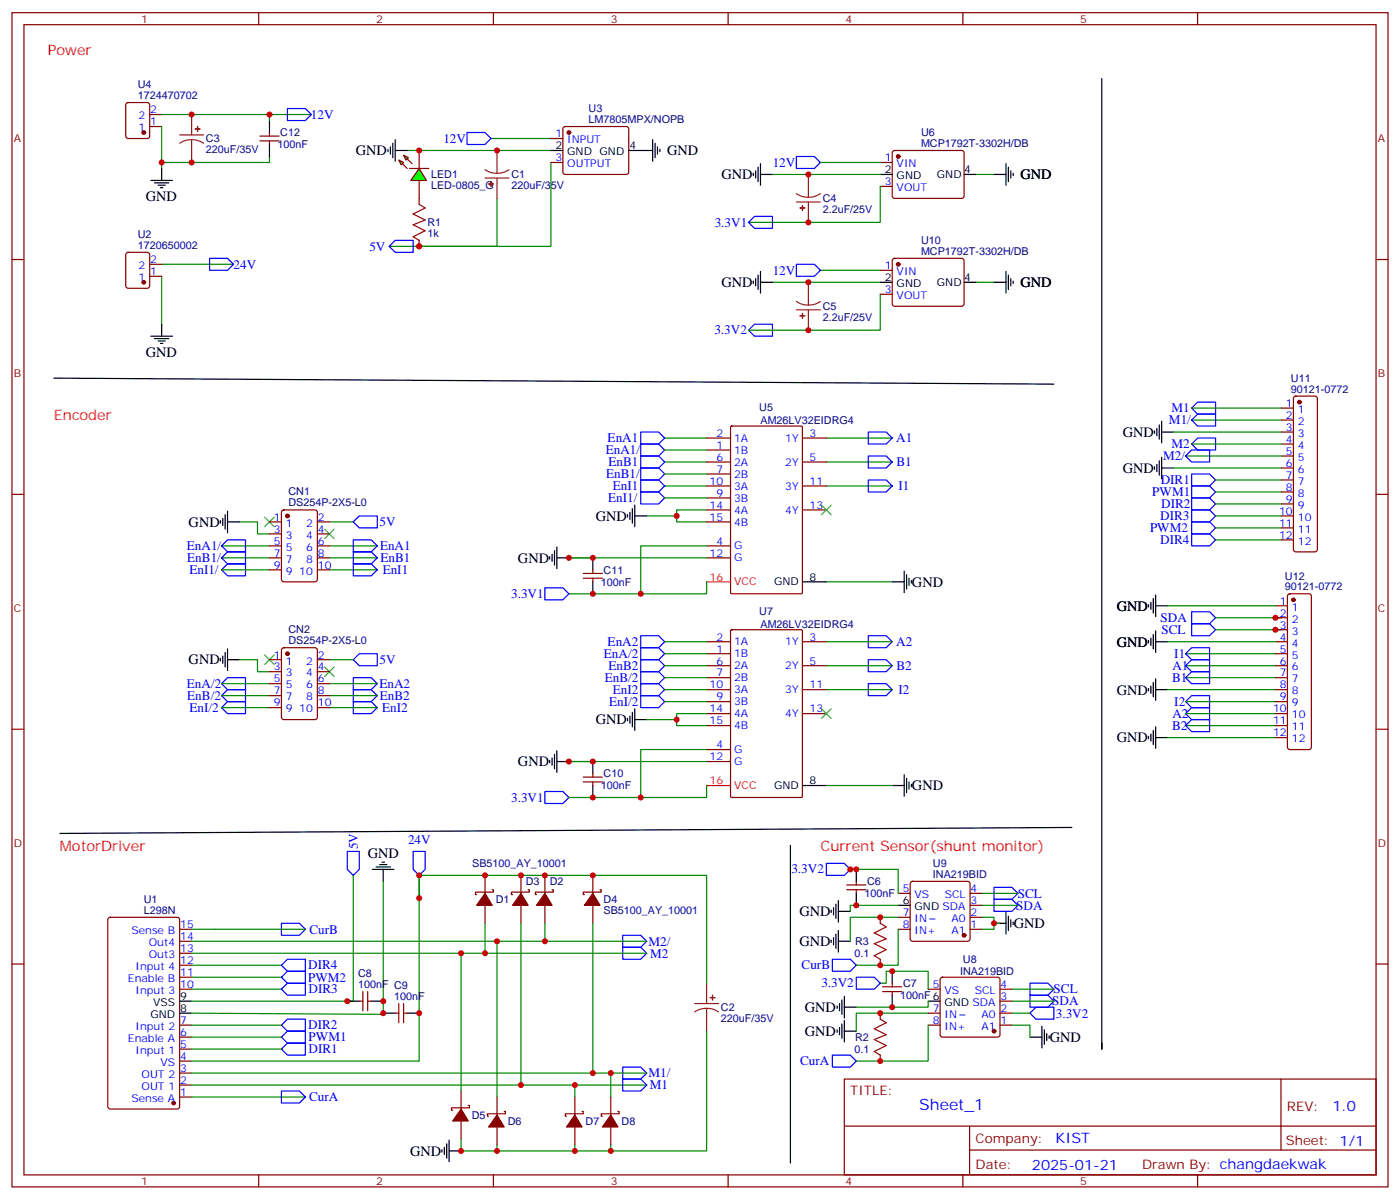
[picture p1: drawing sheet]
<svg xmlns="http://www.w3.org/2000/svg" width="412mm" height="353mm" viewBox="0 0 412 353" stroke-linecap="round" stroke-linejoin="round" font-family="sans-serif">
<g fill="none" stroke="#870000" stroke-width=".35">
<path d="M3.5 3.7h405.4v345.8h-405.4zM7.1 7.3h398.2v338.6h-398.2zM76.2 3.7v3.6M145.3 3.7v3.6M214.5 3.7v3.6M283.6 3.7v3.6M352.8 3.7v3.6M123.5 44.3v5.3M123.5 53.1v5.3M3.5 76.4h3.6M405.3 76.4h3.6M3.5 145.6h3.6"/>
<path d="M405.3 145.6h3.6M208.1 192.5h7.1M208.1 188.9h7.1M208.1 196h7.1M208.1 199.5h7.1M215.3 185.6l.2-.2h20.5l.3 .2 .1 48.9-.2 .3h-20.7l-.3-.2zM236.4 188.9h7M236.4 196h7M3.5 214.7h3.6M208.1 206.6h7.1M208.1 203.1h7.1M208.1 210.1h7.1"/>
<path d="M208.1 213.6h7.1M236.4 203.1h7M236.4 210.1h7M405.3 214.7h3.6M208.1 220.7h7.1M208.1 224.2h7.1M142.9 257.7v5.3M153.5 257.7v5.3M160.5 257.7v5.3M174.6 257.7v5.3M268.3 259.7l.5-.2h16.2l.5 .2 .3 .5v16.2l-.3 .5-.5 .2h-16.2l-.5-.2-.2-.5v-16.2zM32 270.3l.5-.2h19.7l.7 .4v55.3l-.4 .7h-20l-.7-.4-.1-55.3z"/>
<path d="M52.9 277.1h3.5M52.9 273.6h3.5M142.9 266.6v5.3M145 262h.3v.7h-5.2v.7h.3M153.5 266.6v5.3M155.6 262h.3v.7h-5.3v.7h.4M160.5 266.6v5.3M162.6 262h.4v.7h-5.3v.7h.3M174.6 266.6v5.3M176.7 262h.4v.7h-5.3v.7h.4M264.6 273.6h3.5M264.6 270.1h3.5"/>
<path d="M264.6 263h3.5M285.8 273.6h3.5M285.8 270.1h3.5M285.8 266.6h3.5M285.8 263h3.5M3.5 283.8h3.6M52.9 291.3h3.5M52.9 287.7h3.5M52.9 284.2h3.5M52.9 280.7h3.5M273.4 291.3h3.5M273.4 298.3h3.5"/>
<path d="M277.2 287.9l.4-.2h16.3l.5 .2 .2 .5v16.3l-.3 .5-.4 .2h-16.3l-.5-.3-.2-.4v-16.3zM294.6 291.3h3.5M294.6 298.3h3.5M294.6 294.8h3.5M405.3 283.8h3.6M52.9 319.5h3.5M52.9 315.9h3.5M52.9 312.4h3.5M52.9 308.9h3.5M52.9 305.4h3.5M52.9 301.8h3.5M248.7 317.7h156.6v28.2h-156.6z"/>
<path d="M273.4 301.8h3.5M294.6 301.8h3.5M377.3 317.7v20.9M52.9 323h3.5M135.8 321.2v5.3M135.8 330.1v5.3M137.9 325.5h.4v.7h-5.3v.7h.3M146.4 323v5.3M146.4 331.8v5.3M148.5 327.2h.4v.7h-5.3v.7h.3M169.3 323v5.3M169.3 331.8v5.3"/>
<path d="M171.4 327.2h.4v.7h-5.3v.7h.4M179.9 323v5.3M179.9 331.8v5.3M182 327.2h.4v.7h-5.3v.7h.3M248.7 331.6h156.5M285.6 338.6h119.6M285.6 331.6v14.1M76.2 345.9v3.6M145.3 345.9v3.6M214.5 345.9v3.6M283.6 345.9v3.6M352.8 345.9v3.6"/>
</g>
<g fill="#870000" stroke="#870000" stroke-width=".35">
<path d="M142.9 263l2.1 3.6h-4.6z"/>
<path d="M160.5 263l2.1 3.6h-4.6z"/>
<path d="M153.5 263l2.1 3.6h-4.6z"/>
<path d="M174.6 263l2.1 3.6h-4.5z"/>
<path d="M135.8 326.5l2.1 3.6h-4.6z"/>
<path d="M146.4 328.3l2.1 3.5h-4.6z"/>
<path d="M169.3 328.3l2.1 3.5h-4.5z"/>
<path d="M179.9 328.3l2.1 3.5h-4.6z"/>
<circle cx="51.2" cy="324.8" r=".53"/>
<circle cx="284" cy="275.4" r=".53"/>
<circle cx="292.8" cy="303.6" r=".53"/>
</g>
<g fill="none" stroke="#000" stroke-width=".35">
<path d="M324.6 23.1v285.8v-1.8M15.9 111.3l294.5 1.8M64.9 193.9v.7M65.6 193.2v2.1M66.3 192.1v4.3M67 194.2h3.6M67 191.1v6.3M184.9 211.5v.7M185.6 210.8v2.1M186.3 209.8v4.2M187 211.9h3.5M187 208.7v6.4"/>
<path d="M161.9 223.9v.7M162.6 223.2v2.1M163.3 222.1v4.2M164 224.2h3.6M164 221.1v6.3M236.4 231.3h7M262.8 231.3h3.5M266.3 228.1v6.4M267.1 229.2v4.2M267.8 230.2v2.1M268.5 230.9v.7M109.7 256h6.4"/>
<path d="M110.8 255.3h4.2M111.8 254.6h2.1M112.5 253.9h.7M112.9 256v3.5M232.8 248.9v93.5M315.7 243.6l-298.1 1.8M244.8 276.8v.7M245.5 276.1v2.1M246.2 275v4.3M246.9 277.1h3.6M246.9 274v6.3M264.6 266.6h3.5"/>
<path d="M292.8 271.9h3.5M296.3 268.7v6.3M297 269.7v4.3M297.7 270.8v2.1M298.4 271.5v.7M52.9 298.3h3.5M52.9 294.8h3.5M273.4 294.8h3.5M246.6 303.2v.8M247.3 302.5v2.2M248 301.5v4.2M248.7 303.6h3.5"/>
<path d="M248.7 300.4v6.4M303.4 305.4h3.5M306.9 302.2v6.3M307.6 303.2v4.3M308.3 304.3v2.1M309 305v.7M130.2 338.5v.7M130.9 337.8v2.1M131.6 336.8v4.2M132.3 338.9h3.5M132.3 335.7v6.4"/>
</g>
<g fill="none" stroke="#00f" stroke-width=".35">
<path d="M67 199.5h5.3v3.6h-5.3l-1.7-1.8zM104.1 194.2l1.7-1.7h5.3v3.5h-5.3zM104.1 199.5h5.3l1.7 1.8-1.7 1.8h-5.3zM188.7 187.2h5.3l1.8 1.7-1.8 1.8h-5.3zM188.7 190.7h5.3l1.8 1.8-1.8 1.7h-5.3zM188.7 194.2h5.3l1.8 1.8-1.8 1.8h-5.3zM188.7 197.8h5.3l1.8 1.7-1.8 1.8h-5.3zM255.8 187.2h5.3l1.7 1.7-1.7 1.8h-5.3zM255.8 194.2h5.3l1.7 1.8-1.7 1.8h-5.3zM351 183.7h5.3l1.8 1.7-1.8 1.8h-5.3zM351 180.1h5.3l1.8 1.8-1.8 1.8h-5.3zM65.3 208.4l1.7-1.8h5.3v3.5h-5.3z"/>
<path d="M65.3 204.8l1.7-1.7h5.3v3.5h-5.3zM104.1 203.1h5.3l1.7 1.7-1.7 1.8h-5.3zM104.1 206.6h5.3l1.7 1.8-1.7 1.7h-5.3zM188.7 201.3h5.3l1.8 1.8-1.8 1.7h-5.3zM188.7 204.8h5.3l1.8 1.8-1.8 1.8h-5.3zM255.8 201.3h5.3l1.7 1.8-1.7 1.7h-5.3zM160.5 233h5.3l1.8 1.8-1.8 1.8h-5.3zM102.3 250.7h3.5v5.3l-1.7 1.7-1.8-1.7zM121.7 250.7h3.5v5.3l-1.7 1.7-1.8-1.7zM243.4 254.2h5.3l1.8 1.8-1.8 1.7h-5.3zM82.9 271.9h5.3l1.8 1.7-1.8 1.8h-5.3zM183.4 278.9h5.3l1.8 1.8-1.8 1.7h-5.3z"/>
<path d="M183.4 275.4h5.3l1.8 1.7-1.8 1.8h-5.3zM292.8 264.8h5.3l1.8 1.8-1.8 1.7h-5.3zM292.8 261.3h5.3l1.8 1.7-1.8 1.8h-5.3zM82.9 284.2l1.8-1.8h5.3v3.6h-5.3zM82.9 291.3l1.8-1.8h5.3v3.5h-5.3zM84.7 286h5.3v3.5h-5.3l-1.8-1.8zM245.2 282.4h5.3l1.7 1.8-1.7 1.8h-5.3zM252.2 287.7h5.3l1.8 1.8-1.8 1.8h-5.3zM303.4 298.3l1.8-1.8h5.2v3.6h-5.2zM303.4 293h5.3l1.7 1.8-1.7 1.7h-5.3zM303.4 289.5h5.3l1.7 1.8-1.7 1.7h-5.3zM82.9 305.4l1.8-1.8h5.3v3.5h-5.3z"/>
<path d="M82.9 301.8l1.8-1.7h5.3v3.5h-5.3zM84.7 307.1h5.3v3.6h-5.3l-1.8-1.8zM183.4 317.7h5.3l1.8 1.8-1.8 1.7h-5.3zM183.4 314.2h5.3l1.8 1.7-1.8 1.8h-5.3zM245.2 310.7h5.3l1.7 1.7-1.7 1.8h-5.3zM82.9 321.2h5.3l1.8 1.8-1.8 1.8h-5.3z"/>
</g>
<path d="M208.1 231.3h7.1" fill="none" stroke="#f00" stroke-width=".35"/>
<g fill="none" stroke="#008700" stroke-width=".35">
<path d="M79.4 46.1v1.7h-31.8M70.6 194.2h5.2v3.6h3.6M97 194.2h7.1M195.8 188.9h12.3M195.8 192.5h12.3M195.8 196h12.3M195.8 199.5h12.3M243.4 188.9h19.4M243.4 196h19.4M358.1 185.4h19.4M358.1 181.9h19.4M65.3 208.4h14.1"/>
<path d="M65.3 201.3h14.1M65.3 204.8h14.1M97 201.3h14.1M97 204.8h14.1M97 208.4h14.1M195.8 203.1h12.3M195.8 206.6h12.3M199.3 211.9v1.7h8.8M208.1 210.1h-8.8v1.8h-8.8M243.4 203.1h19.4M167.6 224.2h40.5M208.1 231.3v3.5h-40.5"/>
<path d="M208.1 220.7h-19.4v14.1M243.4 231.3h19.4M104.1 257.7v37.1h-47.7M112.9 259.5v39.2l-56.5-.4M123.5 257.7v54.7h-67.1M250.5 256h14.1v7M56.4 277.1h134.1M56.4 273.6h33.6M123.5 264.4v.4v-7.1h84.6v31.8M146.4 277.1v45.9M264.6 273.6v10.6h-12.4M264.6 270.1h-14.1v7"/>
<path d="M289.3 270.1h3.5v1.8h1.8M289.3 266.6h10.6M289.3 263h10.6M292.8 271.9v1.7h-3.5M56.4 284.2h26.5M56.4 287.7h26.5M56.4 291.3h26.5M56.4 280.7h134.1M135.8 280.7v40.5M259.3 289.5h1.8v-3.5h12.3v5.3M273.4 298.3h-21.2v5.3M298.1 291.3h12.3"/>
<path d="M298.1 298.3h5.3M298.1 294.8h12.3M56.4 319.5h134.1M56.4 308.9h26.5M56.4 305.4h26.5M56.4 301.8h26.5M56.4 315.9h134.1M169.3 319.5v3.5M179.9 315.9v7.1M208.1 303.6v35.3h-72.3v-3.5M273.4 301.8v10.6h-21.2M298.1 301.8h5.3v3.6"/>
<path d="M56.4 323h33.6M146.4 337.1v1.8M169.3 337.1v1.8M179.9 337.1v1.8"/>
</g>
<path d="M52.9 39.7h7.1M56.4 33.7v6M56.4 41.1l-1.8 .3-1.7 .8M56.4 41.1l1.9 .3 1.7 .8M56.4 41.1v6.7M204.6 295.5h7.1M208.1 296.9l-1.8 .2-1.7 .9M208.1 296.9l1.9 .2 1.7 .9M208.1 289.5v6M208.1 296.9v6.7" fill="none" stroke="#8c2424" stroke-width=".35"/>
<g fill="#8c2424" stroke="#8c2424" stroke-width=".35">
<path d="M209.2 293.7l1.4 .1z"/>
<path d="M209.9 293v1.4z"/>
<path d="M57.5 38h1.4z"/>
<path d="M58.2 37.3v1.4z"/>
</g>
<g fill="#0f0" stroke="#870000" stroke-width=".35">
<path d="M118.9 45.7l1.4 .7-.7 .7z"/>
<path d="M117.5 47.1l1.4 .7-.7 .7z"/>
</g>
<g fill="#870000" stroke="#870000" stroke-width=".35">
<path d="M119.9 46.8l1.5 1.4z"/>
<path d="M118.5 48.2l1.4 1.4z"/>
</g>
<path d="M120.6 49.6h5.7z" fill="#f00" stroke="#870000" stroke-width=".35"/>
<path d="M123.5 49.6l2.1 3.5h-4.6z" fill="#0f0" stroke="#870000" stroke-width=".35"/>
<path d="M123.5 60.2l1.7 1-3.5 1.8 3.5 1.8-3.5 1.4 3.5 1.7-3.5 1.8 1.8 1.1M259.3 271.9l1.8 1-3.6 1.8 3.6 1.7-3.6 1.4 3.6 1.8-3.6 1.8 1.8 1M259.3 300.1l1.8 1-3.6 1.8 3.6 1.8-3.6 1.4 3.6 1.7-3.6 1.8 1.8 1.1" fill="none" stroke="#a10000" stroke-width=".35"/>
<g fill="none" stroke="#870000" stroke-width=".35">
<path d="M37.3 30.4l.4-.2h5.7l.6 .4 .1 9.5-.5 .6-5.9 .1-.6-.5-.1-9.4zM44.1 37.3h3.5M44.1 33.7h3.5M79.4 39v1.1M166 37.5l.5-.2h18l.5 .2 .2 .5-.1 12.9-.6 .5-18.3-.1-.4-.6v-12.7zM76.6 41.5h5.6M76.6 40.1h5.6M79.4 41.5v1M123.5 58.4v1.8M162.3 40.8h3.5M162.3 47.8h3.5M259.3 47.8h3.5"/>
<path d="M259.3 54.9h3.5M263.1 44.5l.4-.2 20.1 .1 .4 .6-.1 13-.6 .4h-20l-.5-.7v-12.7zM37.3 74.5l.4-.2h5.7l.6 .4 .1 9.5-.5 .6-5.9 .1-.6-.5-.1-9.4zM44.1 77.8h3.5M123.5 70.8v1.7M259.3 79.6h3.5M263.1 76.3l.4-.2h20.1l.4 .7-.1 12.9-.6 .5-20-.1-.5-.6v-12.7zM44.1 81.4h3.5M259.3 86.6h3.5M381.2 116.8l.5-.2h5.6l.5 .2 .3 .5v44.5l-.3 .5-.5 .2h-5.6l-.5-.2-.2-.5v-44.5zM208.1 132.5h7.1M208.1 129h7.1"/>
<path d="M208.1 136h7.1M208.1 139.6h7.1M215.3 125.6l.2-.2h20.5l.3 .2 .1 48.9-.2 .3h-20.7l-.3-.2zM236.4 129h7M236.4 136h7M377.5 137.8h3.5M377.5 134.3h3.5M377.5 130.7h3.5M377.5 127.2h3.5M377.5 123.7h3.5M377.5 120.2h3.5M79.4 153.7h3.5"/>
<path d="M79.4 157.2h3.5M83.1 150.3l.5-.2h9.2l.6 .5 .1 20-.5 .7h-9.4l-.6-.5-.1-20zM93.5 153.7h3.5M93.5 157.2h3.5M208.1 146.6h7.1M208.1 143.1h7.1M208.1 150.1h7.1M208.1 153.7h7.1M236.4 143.1h7M236.4 150.1h7M377.5 159h3.5M377.5 155.4h3.5"/>
<path d="M377.5 151.9h3.5M377.5 148.4h3.5M377.5 144.9h3.5M377.5 141.3h3.5M79.4 160.7h3.5M79.4 164.3h3.5M79.4 167.8h3.5M93.5 160.7h3.5M93.5 164.3h3.5M93.5 167.8h3.5M171.8 170.3h5.6M171.8 168.8h5.6"/>
<path d="M174.6 167.8v1M174.6 170.3v1M208.1 160.7h7.1M208.1 164.3h7.1M375.7 178.4h3.5M379.5 175l.4-.2h5.7l.5 .2 .2 .5v44.5l-.2 .5-.5 .2h-5.7l-.5-.2-.2-.5v-44.5zM79.4 194.2h3.5M79.4 197.8h3.5M83.1 190.9l.5-.2h9.2l.6 .4 .1 20.1-.5 .6-9.4 .1-.6-.5-.1-20zM93.5 194.2h3.5M93.5 197.8h3.5M375.7 196h3.5"/>
<path d="M375.7 192.5h3.5M375.7 188.9h3.5M375.7 185.4h3.5M375.7 181.9h3.5M375.7 199.5h3.5M79.4 208.4h3.5M79.4 204.8h3.5M79.4 201.3h3.5M93.5 208.4h3.5M93.5 204.8h3.5M93.5 201.3h3.5M375.7 217.2h3.5"/>
<path d="M375.7 213.6h3.5M375.7 210.1h3.5M375.7 206.6h3.5M375.7 203.1h3.5M171.8 230.2h5.6M171.8 228.8h5.6M174.6 227.8v1M174.6 230.2v1.1M252.2 259.5v1.1M249.4 262h5.7M249.4 260.6h5.7M252.2 262v1"/>
<path d="M259.3 270.1v1.8M105.8 294.8h1.1M106.9 292v5.6M108.3 292v5.6M108.3 294.8h1.1M116.4 298.3h1.1M117.5 295.5v5.6M118.9 295.5v5.6M118.9 298.3h1M259.3 282.4v1.8M259.3 298.3v1.8M260 292h5.6"/>
<path d="M260 290.5h5.6M262.8 289.5v1M262.8 292v1M259.3 310.7v1.7"/>
</g>
<g fill="none" stroke="#008700" stroke-width=".35">
<path d="M47.6 37.3v12.3M47.6 33.7h44.1M79.4 33.7v1.8M119.9 44.3h42.4M144.6 40.8h17.7M146.4 58.4v14.1h-22.9M162.3 47.8v24.7h-47.6M227.5 51.4h31.8M241.7 47.8h17.6M259.3 54.9v10.6h-38.8M287.5 51.4h5.3M47.6 77.8h21.2"/>
<path d="M241.7 79.6h17.6M47.6 81.4v14.1M227.5 83.1h31.8M259.3 86.6v10.6h-38.8M287.5 83.1h5.3M195.8 136h12.3M195.8 129h12.3M195.8 132.5h12.3M195.8 139.6h12.3M243.4 136h19.4M243.4 129h19.4M345.7 127.2h31.8"/>
<path d="M345.7 137.8h31.8M349.2 134.3h28.3M351 123.7h26.5M351 120.2h26.5M351 130.7h26.5M70.6 153.7h5.2v3.5h3.6M97 153.7h7.1M195.8 143.1h12.3M195.8 146.6h12.3M199.3 151.9v1.8h8.8M208.1 150.1h-8.8v1.8h-8.8M243.4 143.1h19.4"/>
<path d="M358.1 159h19.4M358.1 155.4h19.4M358.1 151.9h19.4M358.1 148.4h19.4M358.1 144.9h19.4M358.1 141.3h19.4M65.3 167.8h14.1M65.3 164.3h14.1M65.3 160.7h14.1M97 167.8h14.1M97 164.3h14.1M97 160.7h14.1"/>
<path d="M167.6 164.3h40.5M208.1 171.3v3.5h-40.5M208.1 160.7h-19.4v14.1M243.4 171.3h19.4M344 178.4h31.7M344 188.9h31.7M349.2 199.5h26.5M349.2 196h26.5M349.2 192.5h26.5M344 203.1h31.7M344 217.2h31.7M349.2 213.6h26.5"/>
<path d="M349.2 210.1h26.5M349.2 206.6h26.5M167.6 224.2h7M250.5 256h1.7M142.9 271.9v8.8M153.5 271.9v47.6M160.5 271.9v5.2M174.6 271.9v44M264.6 266.6h-14.1v1.7M273.4 294.8v1.7h-21.2"/>
</g>
<g fill="none" stroke="#8c2424" stroke-width=".35">
<path d="M142.9 50l1.7 .8 1.8 .2M142.9 52.4h7M146.4 44.3v6.7M146.4 52.4v6M149.9 50l-1.6 .8-1.9 .2M234.6 57l1.7 .8 1.8 .3M234.6 59.5h7.1M238.1 51.4v6.7M238.1 59.5v6M241.7 57l-1.7 .8-1.9 .3M234.6 88.8l1.7 .8 1.8 .2M234.6 91.2h7.1"/>
<path d="M238.1 83.1v6.7M238.1 91.2v6M241.7 88.8l-1.7 .8-1.9 .2"/>
</g>
<g fill="#8c2424" stroke="#8c2424" stroke-width=".35">
<path d="M143.9 54.2h1.4z"/>
<path d="M144.6 53.5l.1 1.4z"/>
<path d="M235.7 61.2h1.4z"/>
<path d="M236.4 60.5v1.4z"/>
<path d="M235.7 93h1.4z"/>
<path d="M236.4 92.3v1.4z"/>
</g>
<g fill="none" stroke="#00f" stroke-width=".35">
<path d="M84.7 32h5.3l1.7 1.7-1.7 1.8h-5.3zM137.6 39h5.3l1.7 1.8-1.7 1.7h-5.3zM234.6 46.1h5.3l1.8 1.7-1.8 1.8h-5.3zM61.7 76.1h5.3l1.8 1.7-1.8 1.8h-5.3zM116.4 70.8h5.3v3.5h-5.3l-1.7-1.8zM220.5 65.5l1.7-1.8h5.3v3.5h-5.3zM234.6 77.8h5.3l1.8 1.8-1.8 1.8h-5.3zM220.5 97.2l1.7-1.7h5.3v3.5h-5.3zM188.7 134.3h5.3l1.8 1.7-1.8 1.8h-5.3zM188.7 127.2h5.3l1.8 1.8-1.8 1.7h-5.3zM188.7 137.8h5.3l1.8 1.8-1.8 1.7h-5.3zM188.7 130.7h5.3l1.8 1.8-1.8 1.8h-5.3z"/>
<path d="M255.8 134.3h5.3l1.7 1.7-1.7 1.8h-5.3zM255.8 127.2h5.3l1.7 1.8-1.7 1.7h-5.3zM349.2 134.3l1.8-1.8h5.3v3.5h-5.3zM351 139.6h5.3l1.8 1.7-1.8 1.8h-5.3zM351 123.7l1.8-1.8h5.3v3.5h-5.3zM351 120.2l1.8-1.8h5.3v3.5h-5.3zM351 130.7l1.8-1.7h5.3v3.5h-5.3zM104.1 159h5.3l1.7 1.7-1.7 1.8h-5.3zM104.1 153.7l1.7-1.8h5.3v3.5h-5.3zM188.7 141.3h5.3l1.8 1.8-1.8 1.8h-5.3zM188.7 144.9h5.3l1.8 1.7-1.8 1.8h-5.3zM255.8 141.3h5.3l1.7 1.8-1.7 1.8h-5.3z"/>
<path d="M351 150.1h5.3l1.8 1.8-1.8 1.8h-5.3zM351 153.7h5.3l1.8 1.7-1.8 1.8h-5.3zM351 157.2h5.3l1.8 1.8-1.8 1.7h-5.3zM351 146.6h5.3l1.8 1.8-1.8 1.7h-5.3zM351 143.1h5.3l1.8 1.8-1.8 1.7h-5.3zM65.3 160.7l1.7-1.7h5.3v3.5h-5.3zM65.3 164.3l1.7-1.8h5.3v3.5h-5.3zM65.3 167.8l1.7-1.8h5.3v3.5h-5.3zM104.1 166h5.3l1.7 1.8-1.7 1.7h-5.3zM104.1 162.5h5.3l1.7 1.8-1.7 1.7h-5.3zM160.5 173.1h5.3l1.8 1.7-1.8 1.8h-5.3zM349.2 199.5l1.8-1.7h5.3v3.5h-5.3z"/>
<path d="M349.2 192.5l1.8-1.8h5.3v3.5h-5.3zM349.2 196l1.8-1.8h5.3v3.6h-5.3zM349.2 213.6l1.8-1.7h5.3v3.5h-5.3zM349.2 210.1l1.8-1.7h5.3v3.5h-5.3zM349.2 206.6l1.8-1.8h5.3v3.6h-5.3z"/>
</g>
<g fill="none" stroke="#000" stroke-width=".35">
<path d="M79.4 35.5v3.5M44.4 53.1h6.4M45.5 53.8h4.2M46.6 54.5h2.1M47.3 55.2h.7M47.6 49.6v3.5M79.4 42.5v3.6M114.3 44v.7M115 43.3v2.1M115.7 42.2v4.2M116.4 44.3h3.5M116.4 41.1v6.4"/>
<path d="M162.3 44.3h3.5M185.2 44.3h7.1M192.3 41.1v6.4M193 42.2v4.2M193.7 43.3v2.1M194.4 44v.7M221.9 51v.7M222.6 50.3v2.1M223.3 49.2v4.3M224 51.4h3.5M224 48.2v6.3M259.3 51.4h3.5"/>
<path d="M284 51.4h3.5M292.8 51.4h3.5M296.3 48.2v6.3M297 49.2v4.3M297.7 50.3v2.1M298.4 51v.7M224 79.9v6.4M296.3 79.9v6.4M44.4 99h6.4M45.5 99.7h4.2M47.6 95.5v3.5M221.9 82.8v.7"/>
<path d="M222.6 82.1v2.1M223.3 81v4.2M224 83.1h3.5M259.3 83.1h3.5M284 83.1h3.5M292.8 83.1h3.5M297 81v4.2M297.7 82.1v2.1M298.4 82.8v.7M46.6 100.4h2.1M47.3 101.1h.7M340.1 126.9v.7"/>
<path d="M340.1 137.4v.7M340.8 126.2v2.1M340.8 136.7v2.2M341.5 125.1v4.2M341.5 135.7v4.2M342.2 127.2h3.5M342.2 124v6.4M342.2 134.6v6.4M342.2 137.8h3.5M64.9 153.3v.7M65.6 152.6v2.1M66.3 151.6v4.2"/>
<path d="M67 153.7h3.6M67 150.5v6.3M184.9 151.6v.7M185.6 150.8v2.2M186.3 149.8v4.2M187 151.9h3.5M187 148.7v6.4M161.9 163.9v.7M162.6 163.2v2.1M163.3 162.1v4.3M164 164.3h3.6M164 161.1v6.3"/>
<path d="M174.6 164.3v3.5M174.6 171.3v3.5M236.4 171.3h7M262.8 171.3h3.5M266.3 168.1v6.4M267.1 169.2v4.2M267.8 170.3v2.1M268.5 171v.7M338.3 178v.7M339 177.3v2.1M339.7 176.2v4.3M340.4 175.2v6.3"/>
<path d="M340.4 178.4h3.6M338.3 188.6v.7M339 187.9v2.1M339.7 186.8v4.3M340.4 185.8v6.3M340.4 199.9v6.3M340.4 188.9h3.6M338.3 202.7v.7M338.3 216.8v.7M339 202v2.1M339 216.1v2.1M339.7 200.9v4.3"/>
<path d="M339.7 215.1v4.2M340.4 203.1h3.6M340.4 214v6.3M340.4 217.2h3.6M174.6 224.2v3.6M174.6 231.3v3.5M252.2 256v3.5M244.8 268v.7M245.5 267.3v2.1M246.2 266.2v4.2M246.9 268.3h3.6M246.9 265.1v6.4"/>
<path d="M252.2 263v3.6M102.3 294.8h3.5M109.4 294.8h3.5M112.9 298.3h3.5M119.9 298.3h3.6M246.6 296.2v.7M247.3 295.5v2.1M248 294.4v4.3M248.7 296.5h3.5M248.7 293.4v6.3M262.8 286v3.5M262.8 293v3.5"/>
</g>
<g fill="#870000" stroke="#870000" stroke-width=".35">
<circle cx="42.3" cy="39" r=".53"/>
<circle cx="42.3" cy="83.1" r=".53"/>
<circle cx="167.6" cy="39" r=".53"/>
<circle cx="84.7" cy="151.9" r=".53"/>
<circle cx="84.7" cy="192.5" r=".53"/>
<circle cx="264.6" cy="46.1" r=".53"/>
<circle cx="264.6" cy="77.8" r=".53"/>
<circle cx="382.8" cy="118.4" r=".53"/>
<circle cx="381" cy="176.6" r=".53"/>
</g>
<path d="M208.1 171.3h7.1" fill="none" stroke="#f00" stroke-width=".35"/>
<path d="M78 152.3l2.8 2.8M80.8 152.3l-2.8 2.8M95.6 155.8l2.8 2.8M98.4 155.8l-2.8 2.8M242 148.7l2.8 2.9M244.8 148.7l-2.8 2.9M78 192.8l2.8 2.9M80.8 192.8l-2.8 2.9M95.6 196.4l2.8 2.8M98.4 196.4l-2.8 2.8M242 208.7l2.8 2.8M244.8 208.7l-2.8 2.8" fill="none" stroke="#3c3" stroke-width=".35"/>
<g fill="#c00">
<circle cx="199.3" cy="211.9" r=".88"/>
<circle cx="292.8" cy="271.9" r=".88"/>
<circle cx="146.4" cy="338.9" r=".88"/>
<circle cx="169.3" cy="338.9" r=".88"/>
<circle cx="179.9" cy="338.9" r=".88"/>
<circle cx="179.9" cy="315.9" r=".88"/>
<circle cx="169.3" cy="319.5" r=".88"/>
<circle cx="47.6" cy="47.8" r=".88"/>
<circle cx="56.4" cy="33.7" r=".88"/>
<circle cx="123.5" cy="72.5" r=".88"/>
<circle cx="199.3" cy="151.9" r=".88"/>
<circle cx="259.3" cy="312.4" r=".88"/>
<circle cx="259.3" cy="284.2" r=".88"/>
<circle cx="259.3" cy="298.3" r=".88"/>
<circle cx="259.3" cy="270.1" r=".88"/>
<circle cx="238.1" cy="65.5" r=".88"/>
<circle cx="238.1" cy="51.4" r=".88"/>
<circle cx="238.1" cy="83.1" r=".88"/>
<circle cx="238.1" cy="97.2" r=".88"/>
<circle cx="123.5" cy="44.3" r=".88"/>
<circle cx="146.4" cy="44.3" r=".88"/>
<circle cx="135.8" cy="280.7" r=".88"/>
<circle cx="174.6" cy="257.7" r=".88"/>
<circle cx="142.9" cy="280.7" r=".88"/>
<circle cx="160.5" cy="257.7" r=".88"/>
<circle cx="160.5" cy="277.1" r=".88"/>
<circle cx="174.6" cy="315.9" r=".88"/>
<circle cx="252.2" cy="266.6" r=".88"/>
<circle cx="252.2" cy="256" r=".88"/>
<circle cx="250.5" cy="256" r=".88"/>
<circle cx="262.8" cy="296.5" r=".88"/>
<circle cx="262.8" cy="286" r=".88"/>
<circle cx="174.6" cy="224.2" r=".88"/>
<circle cx="174.6" cy="234.8" r=".88"/>
<circle cx="188.7" cy="234.8" r=".88"/>
<circle cx="167.6" cy="224.2" r=".88"/>
<circle cx="188.7" cy="174.8" r=".88"/>
<circle cx="174.6" cy="174.8" r=".88"/>
<circle cx="167.6" cy="164.3" r=".88"/>
<circle cx="174.6" cy="164.3" r=".88"/>
<circle cx="56.4" cy="47.8" r=".88"/>
<circle cx="79.4" cy="33.7" r=".88"/>
<circle cx="153.5" cy="319.5" r=".88"/>
<circle cx="153.5" cy="257.7" r=".88"/>
<circle cx="146.4" cy="277.1" r=".88"/>
<circle cx="142.9" cy="257.7" r=".88"/>
<circle cx="135.8" cy="338.9" r=".88"/>
<circle cx="112.9" cy="298.3" r=".88"/>
<circle cx="123.5" cy="298.3" r=".88"/>
<circle cx="112.9" cy="294.8" r=".88"/>
<circle cx="102.3" cy="294.8" r=".88"/>
<circle cx="123.5" cy="257.7" r=".88"/>
<circle cx="123.5" cy="264.4" r=".88"/>
<circle cx="375.7" cy="181.9" r=".88"/>
<circle cx="375.7" cy="185.4" r=".88"/>
</g>
<text font-size="4.6" fill="#00f" x="270.8" y="326.7">Sheet_1</text>
<g font-size="4.2" fill="#f00">
<text x="14.1" y="16.1">Power</text>
<text x="15.9" y="123.7">Encoder</text>
<text x="17.6" y="250.7">MotorDriver</text>
<text x="241.7" y="250.7">Current Sensor(shunt monitor)</text>
</g>
<g font-size="4.2">
<text x="104.8" y="45.7">GND</text>
<text x="196.5" y="45.7">GND</text>
<text x="212.5" y="52.8">GND</text>
<text x="300.6" y="52.8">GND</text>
<text x="43" y="59.3">GND</text>
<text x="212.5" y="84.6">GND</text>
<text x="300.6" y="84.5">GND</text>
<text x="43" y="105.2">GND</text>
<text x="330.7" y="128.6">GND</text>
<text x="330.7" y="139.2">GND</text>
<text x="55.6" y="155.1">GND</text>
<text x="175.5" y="153.3">GND</text>
<text x="152.6" y="165.7">GND</text>
<text x="268.6" y="172.7">GND</text>
<text x="329" y="179.8">GND</text>
<text x="329" y="190.4">GND</text>
<text x="55.6" y="195.6">GND</text>
<text x="329" y="204.5">GND</text>
<text x="175.5" y="213.3">GND</text>
<text x="329" y="218.6">GND</text>
<text x="152.6" y="225.7">GND</text>
<text x="268.6" y="232.7">GND</text>
<text x="108.3" y="252.6">GND</text>
<text x="235.5" y="269.7">GND</text>
<text x="298.6" y="273.2">GND</text>
<text x="235.5" y="278.5">GND</text>
<text x="237.1" y="297.9">GND</text>
<text x="237.1" y="305">GND</text>
<text x="309.2" y="306.8">GND</text>
<text x="120.8" y="340.3">GND</text>
</g>
<g font-size="4.2" fill="#00f">
<text x="392.5" y="327">1.0</text>
<text x="310.9" y="336.5">KIST</text>
<text x="304" y="344.3">2025-01-21</text>
</g>
<g font-size="3.9" fill="#00f">
<text x="91.6" y="35">12V</text>
<text x="130.6" y="42">12V</text>
<text x="227.6" y="49.1">12V</text>
<text x="210.5" y="66.7">3.3V1</text>
<text x="108.8" y="73.8">5V</text>
<text x="68.8" y="79.1">24V</text>
<text x="227.6" y="80.8">12V</text>
<text x="210.4" y="98.5">3.3V2</text>
<text x="344.3" y="124.9">M1/</text>
<text x="345.1" y="121.4">M1</text>
<text x="179" y="130.2">EnA1</text>
<text x="264" y="130.2">A1</text>
<text x="178.4" y="133.7">EnA1/</text>
<text x="179.2" y="137.3">EnB1</text>
<text x="264" y="137.3">B1</text>
<text x="342.6" y="135.5">M2/</text>
<text x="345.1" y="132">M2</text>
<text x="178.5" y="140.8">EnB1/</text>
<text x="341.9" y="142.6">DIR1</text>
<text x="179.2" y="147.8">EnI1/</text>
<text x="180.5" y="144.4">EnI1</text>
<text x="264.7" y="144.3">I1</text>
<text x="339.4" y="146.1">PWM1</text>
<text x="342.1" y="149.6">DIR2</text>
<text x="111.8" y="155">5V</text>
<text x="341.8" y="153.2">DIR3</text>
<text x="55.1" y="162">EnA1/</text>
<text x="111.9" y="162">EnA1</text>
<text x="338.8" y="156.7">PWM2</text>
<text x="341.8" y="160.2">DIR4</text>
<text x="55.2" y="165.5">EnB1/</text>
<text x="112.1" y="165.5">EnB1</text>
<text x="55.8" y="169">EnI1/</text>
<text x="112.7" y="169">EnI1</text>
<text x="150.6" y="176.1">3.3V1</text>
<text x="341.9" y="183">SDA</text>
<text x="179" y="190.2">EnA2</text>
<text x="264" y="190.2">A2</text>
<text x="342.1" y="186.5">SCL</text>
<text x="111.8" y="195.6">5V</text>
<text x="177.9" y="193.7">EnA/2</text>
<text x="179.2" y="197.3">EnB2</text>
<text x="264" y="197.2">B2</text>
<text x="345.3" y="197.3">A1</text>
<text x="345.9" y="193.8">I1</text>
<text x="55.1" y="202.6">EnA/2</text>
<text x="111.8" y="202.6">EnA2</text>
<text x="178.1" y="200.8">EnB/2</text>
<text x="345.3" y="200.8">B1</text>
<text x="55.2" y="206.1">EnB/2</text>
<text x="55.8" y="209.7">EnI/2</text>
<text x="111.9" y="206.1">EnB2</text>
<text x="112.5" y="209.7">EnI2</text>
<text x="179.4" y="207.9">EnI/2</text>
<text x="180.5" y="204.3">EnI2</text>
<text x="264.7" y="204.3">I2</text>
<text x="345.9" y="207.8">I2</text>
<text x="345.3" y="214.9">B2</text>
<text x="345.3" y="211.4">A2</text>
<text x="150.6" y="236.1">3.3V1</text>
<text x="105.4" y="250" transform="rotate(-90 105.4 250)">5V</text>
<text x="120.2" y="248.4">24V</text>
<text x="233.1" y="257.2">3.3V2</text>
<text x="299.4" y="267.8">SDA</text>
<text x="299.8" y="264.3">SCL</text>
<text x="91.2" y="274.9">CurB</text>
<text x="191" y="278.4">M2/</text>
<text x="191.5" y="282">M2</text>
<text x="90.8" y="285.5">DIR4</text>
<text x="236.1" y="285.4">CurB</text>
<text x="90.8" y="289">PWM2</text>
<text x="90.9" y="292.5">DIR3</text>
<text x="241.9" y="290.7">3.3V2</text>
<text x="310.4" y="292.5">SCL</text>
<text x="310" y="296">SDA</text>
<text x="311" y="299.6">3.3V2</text>
<text x="90.8" y="303.1">DIR2</text>
<text x="90.9" y="310.1">DIR1</text>
<text x="90.9" y="306.6">PWM1</text>
<text x="191" y="317.2">M1/</text>
<text x="235.7" y="313.7">CurA</text>
<text x="191.4" y="320.7">M1</text>
<text x="91" y="324.3">CurA</text>
</g>
<g font-size="3.9" fill="#800">
<text x="250.5" y="322.3">TITLE:</text>
<text x="379.1" y="327">REV:</text>
<text x="287.4" y="336.5">Company:</text>
<text x="378.7" y="337.1">Sheet: 1/1</text>
<text x="287.4" y="344.2">Date:</text>
<text x="336.4" y="344.3">Drawn By: changdaekwak</text>
</g>
<g font-size="3.2" fill="#800">
<text x="41.6" y="6.7">1</text>
<text x="110.8" y="6.7">2</text>
<text x="179.9" y="6.7">3</text>
<text x="249.1" y="6.7">4</text>
<text x="318.2" y="6.7">5</text>
<text x="4.1" y="41.8">A</text>
<text x="405.9" y="41.8">A</text>
<text x="4.1" y="111">B</text>
<text x="405.9" y="111">B</text>
<text x="4.1" y="180.1">C</text>
<text x="405.9" y="180.1">C</text>
<text x="4.1" y="249.3">D</text>
<text x="405.9" y="249.3">D</text>
<text x="41.6" y="348.9">1</text>
<text x="110.8" y="348.9">2</text>
<text x="179.9" y="348.9">3</text>
<text x="249.1" y="348.9">4</text>
<text x="318.2" y="348.9">5</text>
</g>
<g font-size="3.2" fill="#000080">
<text x="40.6" y="29.1">1724470702</text>
<text x="40.6" y="26">U4</text>
<text x="173.4" y="33">U3</text>
<text x="60.7" y="41.9">C3</text>
<text x="82.6" y="40.1">C12</text>
<text x="173.4" y="36.2">LM7805MPX/NOPB</text>
<text x="271.3" y="40.1">U6</text>
<text x="60.7" y="45.1">220uF/35V</text>
<text x="81.8" y="43.7">100nF</text>
<text x="271.3" y="43.2">MCP1792T-3302H/DB</text>
<text x="127" y="52.5">LED1</text>
<text x="150.6" y="52.5">C1</text>
<text x="127" y="55.7">LED-0805_G</text>
<text x="150.6" y="55.7">220uF/35V</text>
<text x="242.4" y="59.5">C4</text>
<text x="242.4" y="62.7">2.2uF/25V</text>
<text x="40.6" y="70.1">U2</text>
<text x="125.9" y="69.8">1k</text>
<text x="125.9" y="66.6">R1</text>
<text x="271.3" y="71.9">U10</text>
<text x="40.6" y="73.2">1720650002</text>
<text x="271.3" y="74.9">MCP1792T-3302H/DB</text>
<text x="242.4" y="94.5">2.2uF/25V</text>
<text x="242.4" y="91.3">C5</text>
<text x="380.3" y="112.5">U11</text>
<text x="380.3" y="115.6">90121-0772</text>
<text x="223.7" y="121.1">U5</text>
<text x="224" y="124.8">AM26LV32EIDRG4</text>
<text x="85" y="149">DS254P-2X5-L0</text>
<text x="85" y="145.8">CN1</text>
<text x="177" y="172.4">100nF</text>
<text x="177.8" y="168.9">C11</text>
<text x="378.5" y="173.8">90121-0772</text>
<text x="378.5" y="170.7">U12</text>
<text x="223.7" y="181">U7</text>
<text x="224" y="184.8">AM26LV32EIDRG4</text>
<text x="85" y="189.6">DS254P-2X5-L0</text>
<text x="85" y="186.3">CN2</text>
<text x="177" y="232.4">100nF</text>
<text x="177.8" y="228.9">C10</text>
<text x="139.1" y="255.3">SB5100_AY_10001</text>
<text x="274.8" y="255.2">U9</text>
<text x="154.9" y="260.6">D3</text>
<text x="161.9" y="260.6">D2</text>
<text x="255.4" y="260.6">C6</text>
<text x="274.8" y="258.4">INA219BID</text>
<text x="42.3" y="269">L298N</text>
<text x="42.3" y="265.8">U1</text>
<text x="146" y="265.9">D1</text>
<text x="177.8" y="269.2">SB5100_AY_10001</text>
<text x="177.8" y="265.9">D4</text>
<text x="254.6" y="264.1">100nF</text>
<text x="251.7" y="281.8">0.1</text>
<text x="251.9" y="278.3">R3</text>
<text x="105.5" y="287.8">C8</text>
<text x="282.8" y="287.1">INA219BID</text>
<text x="283.6" y="283.4">U8</text>
<text x="105.5" y="290.9">100nF C9</text>
<text x="266" y="290.6">C7</text>
<text x="116.1" y="294.4">100nF</text>
<text x="212.4" y="297.7">C2</text>
<text x="265.2" y="294.1">100nF6</text>
<text x="212.4" y="300.9">220uF/35V</text>
<text x="251.7" y="310">0.1</text>
<text x="251.9" y="306.5">R2</text>
<text x="139" y="329.4">D5</text>
<text x="149.6" y="331.2">D6</text>
<text x="172.5" y="331.2">D7</text>
<text x="183.1" y="331.2">D8</text>
</g>
<g font-size="3.2" fill="#00f">
<text x="40.8" y="35.1">2</text>
<text x="44.3" y="33.4">2</text>
<text x="40.8" y="38.7">1</text>
<text x="44.3" y="36.9">1</text>
<text x="163.6" y="40.4">1</text>
<text x="163.6" y="47.5">3</text>
<text x="167.1" y="42.2">INPUT</text>
<text x="260.6" y="47.5">1</text>
<text x="167.1" y="49.2">OUTPUT</text>
<text x="264.1" y="49.2">VIN</text>
<text x="260.6" y="54.5">3</text>
<text x="264.1" y="56.3">VOUT</text>
<text x="44.3" y="77.5">2</text>
<text x="40.8" y="82.8">1</text>
<text x="40.8" y="79.2">2</text>
<text x="44.3" y="81">1</text>
<text x="260.6" y="79.2">1</text>
<text x="264.1" y="81">VIN</text>
<text x="260.6" y="86.3">3</text>
<text x="264.1" y="88.1">VOUT</text>
<text x="378.8" y="119.8">1</text>
<text x="378.8" y="123.3">2</text>
<text x="382.3" y="125.1">2</text>
<text x="382.3" y="121.6">1</text>
<text x="211.1" y="128.6">2</text>
<text x="216.3" y="130">1A</text>
<text x="231.3" y="130">1Y</text>
<text x="238.5" y="128.6">3</text>
<text x="378.8" y="130.4">4</text>
<text x="378.8" y="126.9">3</text>
<text x="382.3" y="128.6">3</text>
<text x="211.1" y="132.2">1</text>
<text x="211.1" y="135.7">6</text>
<text x="216.3" y="133.6">1B</text>
<text x="216.3" y="137.1">2A</text>
<text x="231.3" y="137.1">2Y</text>
<text x="238.5" y="135.7">5</text>
<text x="378.8" y="137.4">6</text>
<text x="378.8" y="133.9">5</text>
<text x="382.3" y="135.7">5</text>
<text x="382.3" y="132.2">4</text>
<text x="209" y="142.7">10</text>
<text x="211.1" y="139.2">7</text>
<text x="216.3" y="140.6">2B</text>
<text x="238.5" y="142.7">11</text>
<text x="378.8" y="141">7</text>
<text x="382.3" y="139.2">6</text>
<text x="382.3" y="142.7">7</text>
<text x="209" y="149.8">14</text>
<text x="211.1" y="146.3">9</text>
<text x="216.3" y="147.7">3B</text>
<text x="216.3" y="144.1">3A</text>
<text x="231.3" y="144.1">3Y</text>
<text x="238.5" y="149.8">13</text>
<text x="378.8" y="148">9</text>
<text x="378.8" y="144.5">8</text>
<text x="382.3" y="149.8">9</text>
<text x="382.3" y="146.3">8</text>
<text x="80.7" y="153.3">1</text>
<text x="84.2" y="155.1">1</text>
<text x="90.2" y="155.1">2</text>
<text x="93.7" y="153.3">2</text>
<text x="209" y="153.3">15</text>
<text x="216.3" y="151.2">4A</text>
<text x="216.3" y="154.7">4B</text>
<text x="231.3" y="151.2">4Y</text>
<text x="376.8" y="155.1">11</text>
<text x="376.8" y="151.6">10</text>
<text x="382.3" y="153.3">10</text>
<text x="80.7" y="156.8">3</text>
<text x="80.7" y="160.4">5</text>
<text x="84.2" y="158.6">3</text>
<text x="90.2" y="158.6">4</text>
<text x="93.7" y="160.4">6</text>
<text x="93.7" y="156.8">4</text>
<text x="211.1" y="160.4">4</text>
<text x="216.3" y="161.8">G</text>
<text x="376.8" y="158.6">12</text>
<text x="382.3" y="160.4">12</text>
<text x="382.3" y="156.8">11</text>
<text x="80.7" y="163.9">7</text>
<text x="80.7" y="167.4">9</text>
<text x="84.2" y="162.1">5</text>
<text x="84.2" y="165.7">7</text>
<text x="90.2" y="165.7">8</text>
<text x="90.2" y="162.1">6</text>
<text x="93.7" y="167.4">10</text>
<text x="93.7" y="163.9">8</text>
<text x="209" y="163.9">12</text>
<text x="216.3" y="165.3">G</text>
<text x="84.2" y="169.2">9</text>
<text x="88.1" y="169.2">10</text>
<text x="377" y="178">1</text>
<text x="380.5" y="179.8">1</text>
<text x="377" y="185.1">3</text>
<text x="377" y="181.5">2</text>
<text x="380.5" y="183.3">2</text>
<text x="211.1" y="188.6">2</text>
<text x="216.3" y="190">1A</text>
<text x="231.3" y="190">1Y</text>
<text x="238.5" y="188.6">3</text>
<text x="377" y="188.6">4</text>
<text x="380.5" y="190.4">4</text>
<text x="380.5" y="186.8">3</text>
<text x="80.7" y="193.9">1</text>
<text x="80.7" y="197.4">3</text>
<text x="84.2" y="195.7">1</text>
<text x="90.2" y="195.7">2</text>
<text x="93.7" y="197.4">4</text>
<text x="93.7" y="193.9">2</text>
<text x="211.1" y="192.1">1</text>
<text x="211.1" y="195.7">6</text>
<text x="216.3" y="193.5">1B</text>
<text x="216.3" y="197.1">2A</text>
<text x="231.3" y="197.1">2Y</text>
<text x="238.5" y="195.7">5</text>
<text x="377" y="195.7">6</text>
<text x="377" y="192.1">5</text>
<text x="380.5" y="197.4">6</text>
<text x="380.5" y="193.9">5</text>
<text x="80.7" y="200.9">5</text>
<text x="84.2" y="199.2">3</text>
<text x="84.2" y="202.7">5</text>
<text x="90.2" y="202.7">6</text>
<text x="90.2" y="199.2">4</text>
<text x="93.7" y="200.9">6</text>
<text x="209" y="202.7">10</text>
<text x="211.1" y="199.2">7</text>
<text x="216.3" y="200.6">2B</text>
<text x="238.5" y="202.7">11</text>
<text x="377" y="202.7">8</text>
<text x="377" y="199.2">7</text>
<text x="380.5" y="200.9">7</text>
<text x="80.7" y="204.5">7</text>
<text x="80.7" y="208">9</text>
<text x="84.2" y="206.2">7</text>
<text x="84.2" y="209.8">9</text>
<text x="88.1" y="209.8">10</text>
<text x="90.2" y="206.2">8</text>
<text x="93.7" y="208">10</text>
<text x="93.7" y="204.5">8</text>
<text x="209" y="209.8">14</text>
<text x="211.1" y="206.2">9</text>
<text x="216.3" y="207.6">3B</text>
<text x="216.3" y="204.1">3A</text>
<text x="231.3" y="204.1">3Y</text>
<text x="238.5" y="209.8">13</text>
<text x="375" y="209.8">10</text>
<text x="377" y="206.2">9</text>
<text x="380.5" y="208">9</text>
<text x="380.5" y="204.5">8</text>
<text x="209" y="213.3">15</text>
<text x="216.3" y="211.2">4A</text>
<text x="216.3" y="214.7">4B</text>
<text x="231.3" y="211.2">4Y</text>
<text x="375" y="213.3">11</text>
<text x="380.5" y="215.1">11</text>
<text x="380.5" y="211.5">10</text>
<text x="211.1" y="220.3">4</text>
<text x="216.3" y="221.8">G</text>
<text x="375" y="216.8">12</text>
<text x="380.5" y="218.6">12</text>
<text x="209" y="223.9">12</text>
<text x="216.3" y="225.3">G</text>
<text x="265.9" y="262.7">5</text>
<text x="285.9" y="262.7">4</text>
<text x="265.9" y="269.7">7</text>
<text x="269.4" y="264.4">VS</text>
<text x="278.3" y="264.4">SCL</text>
<text x="285.9" y="269.7">2</text>
<text x="285.9" y="266.2">3</text>
<text x="38.7" y="275">Sense B</text>
<text x="53.1" y="273.3">15</text>
<text x="265.9" y="273.3">8</text>
<text x="269.4" y="271.5">IN</text>
<text x="269.4" y="275">IN+</text>
<text x="280.3" y="275">A1</text>
<text x="280.3" y="271.5">A0</text>
<text x="285.9" y="273.3">1</text>
<text x="43.8" y="278.6">Out4</text>
<text x="53.1" y="280.3">13</text>
<text x="53.1" y="276.8">14</text>
<text x="39.9" y="285.6">Input 4</text>
<text x="43.8" y="282.1">Out3</text>
<text x="53.1" y="287.4">11</text>
<text x="53.1" y="283.8">12</text>
<text x="37.7" y="289.1">Enable B</text>
<text x="39.9" y="292.7">Input 3</text>
<text x="53.1" y="290.9">10</text>
<text x="274.7" y="290.9">5</text>
<text x="278.2" y="292.7">VS</text>
<text x="287.1" y="292.7">SCL</text>
<text x="294.7" y="290.9">4</text>
<text x="274.7" y="298">7</text>
<text x="278.2" y="299.7">IN</text>
<text x="289.1" y="299.7">A0</text>
<text x="294.7" y="298">2</text>
<text x="294.7" y="294.4">3</text>
<text x="39.9" y="303.2">Input 2</text>
<text x="53.1" y="305">6</text>
<text x="53.1" y="301.5">7</text>
<text x="274.7" y="301.5">8</text>
<text x="278.2" y="303.2">IN+</text>
<text x="289.1" y="303.2">A1</text>
<text x="294.7" y="301.5">1</text>
<text x="37.7" y="306.8">Enable A</text>
<text x="39.9" y="310.3">Input 1</text>
<text x="53.1" y="308.5">5</text>
<text x="41.7" y="317.4">OUT 2</text>
<text x="47.3" y="313.8">VS</text>
<text x="53.1" y="315.6">3</text>
<text x="53.1" y="312.1">4</text>
<text x="41.7" y="320.9">OUT 1</text>
<text x="53.1" y="322.7">1</text>
<text x="53.1" y="319.1">2</text>
<text x="38.7" y="324.4">Sense A</text>
</g>
<g font-size="3.2">
<text x="163.6" y="44">2</text>
<text x="167.1" y="45.7">GND</text>
<text x="176.6" y="45.7">GND</text>
<text x="185.4" y="44">4</text>
<text x="260.6" y="51">2</text>
<text x="264.1" y="52.8">GND</text>
<text x="276" y="52.4">GND</text>
<text x="284" y="51">4</text>
<text x="260.6" y="82.8">2</text>
<text x="284" y="82.8">4</text>
<text x="264.1" y="84.5">GND</text>
<text x="276" y="84.2">GND</text>
<text x="228" y="172.4">GND</text>
<text x="238.5" y="171">8</text>
<text x="228" y="232.3">GND</text>
<text x="238.5" y="230.9">8</text>
<text x="265.9" y="266.2">6</text>
<text x="269.4" y="268">GND SDA</text>
<text x="44.3" y="299.7">GND</text>
<text x="45.1" y="296.2">VSS</text>
<text x="53.1" y="298">8</text>
<text x="53.1" y="294.4">9</text>
<text x="278.2" y="296.2">GND SDA</text>
</g>
<g font-size="3.2" fill="#f00">
<text x="209" y="171">16</text>
<text x="216.3" y="172.4">VCC</text>
<text x="209" y="230.9">16</text>
<text x="216.3" y="232.3">VCC</text>
</g>
</svg>
